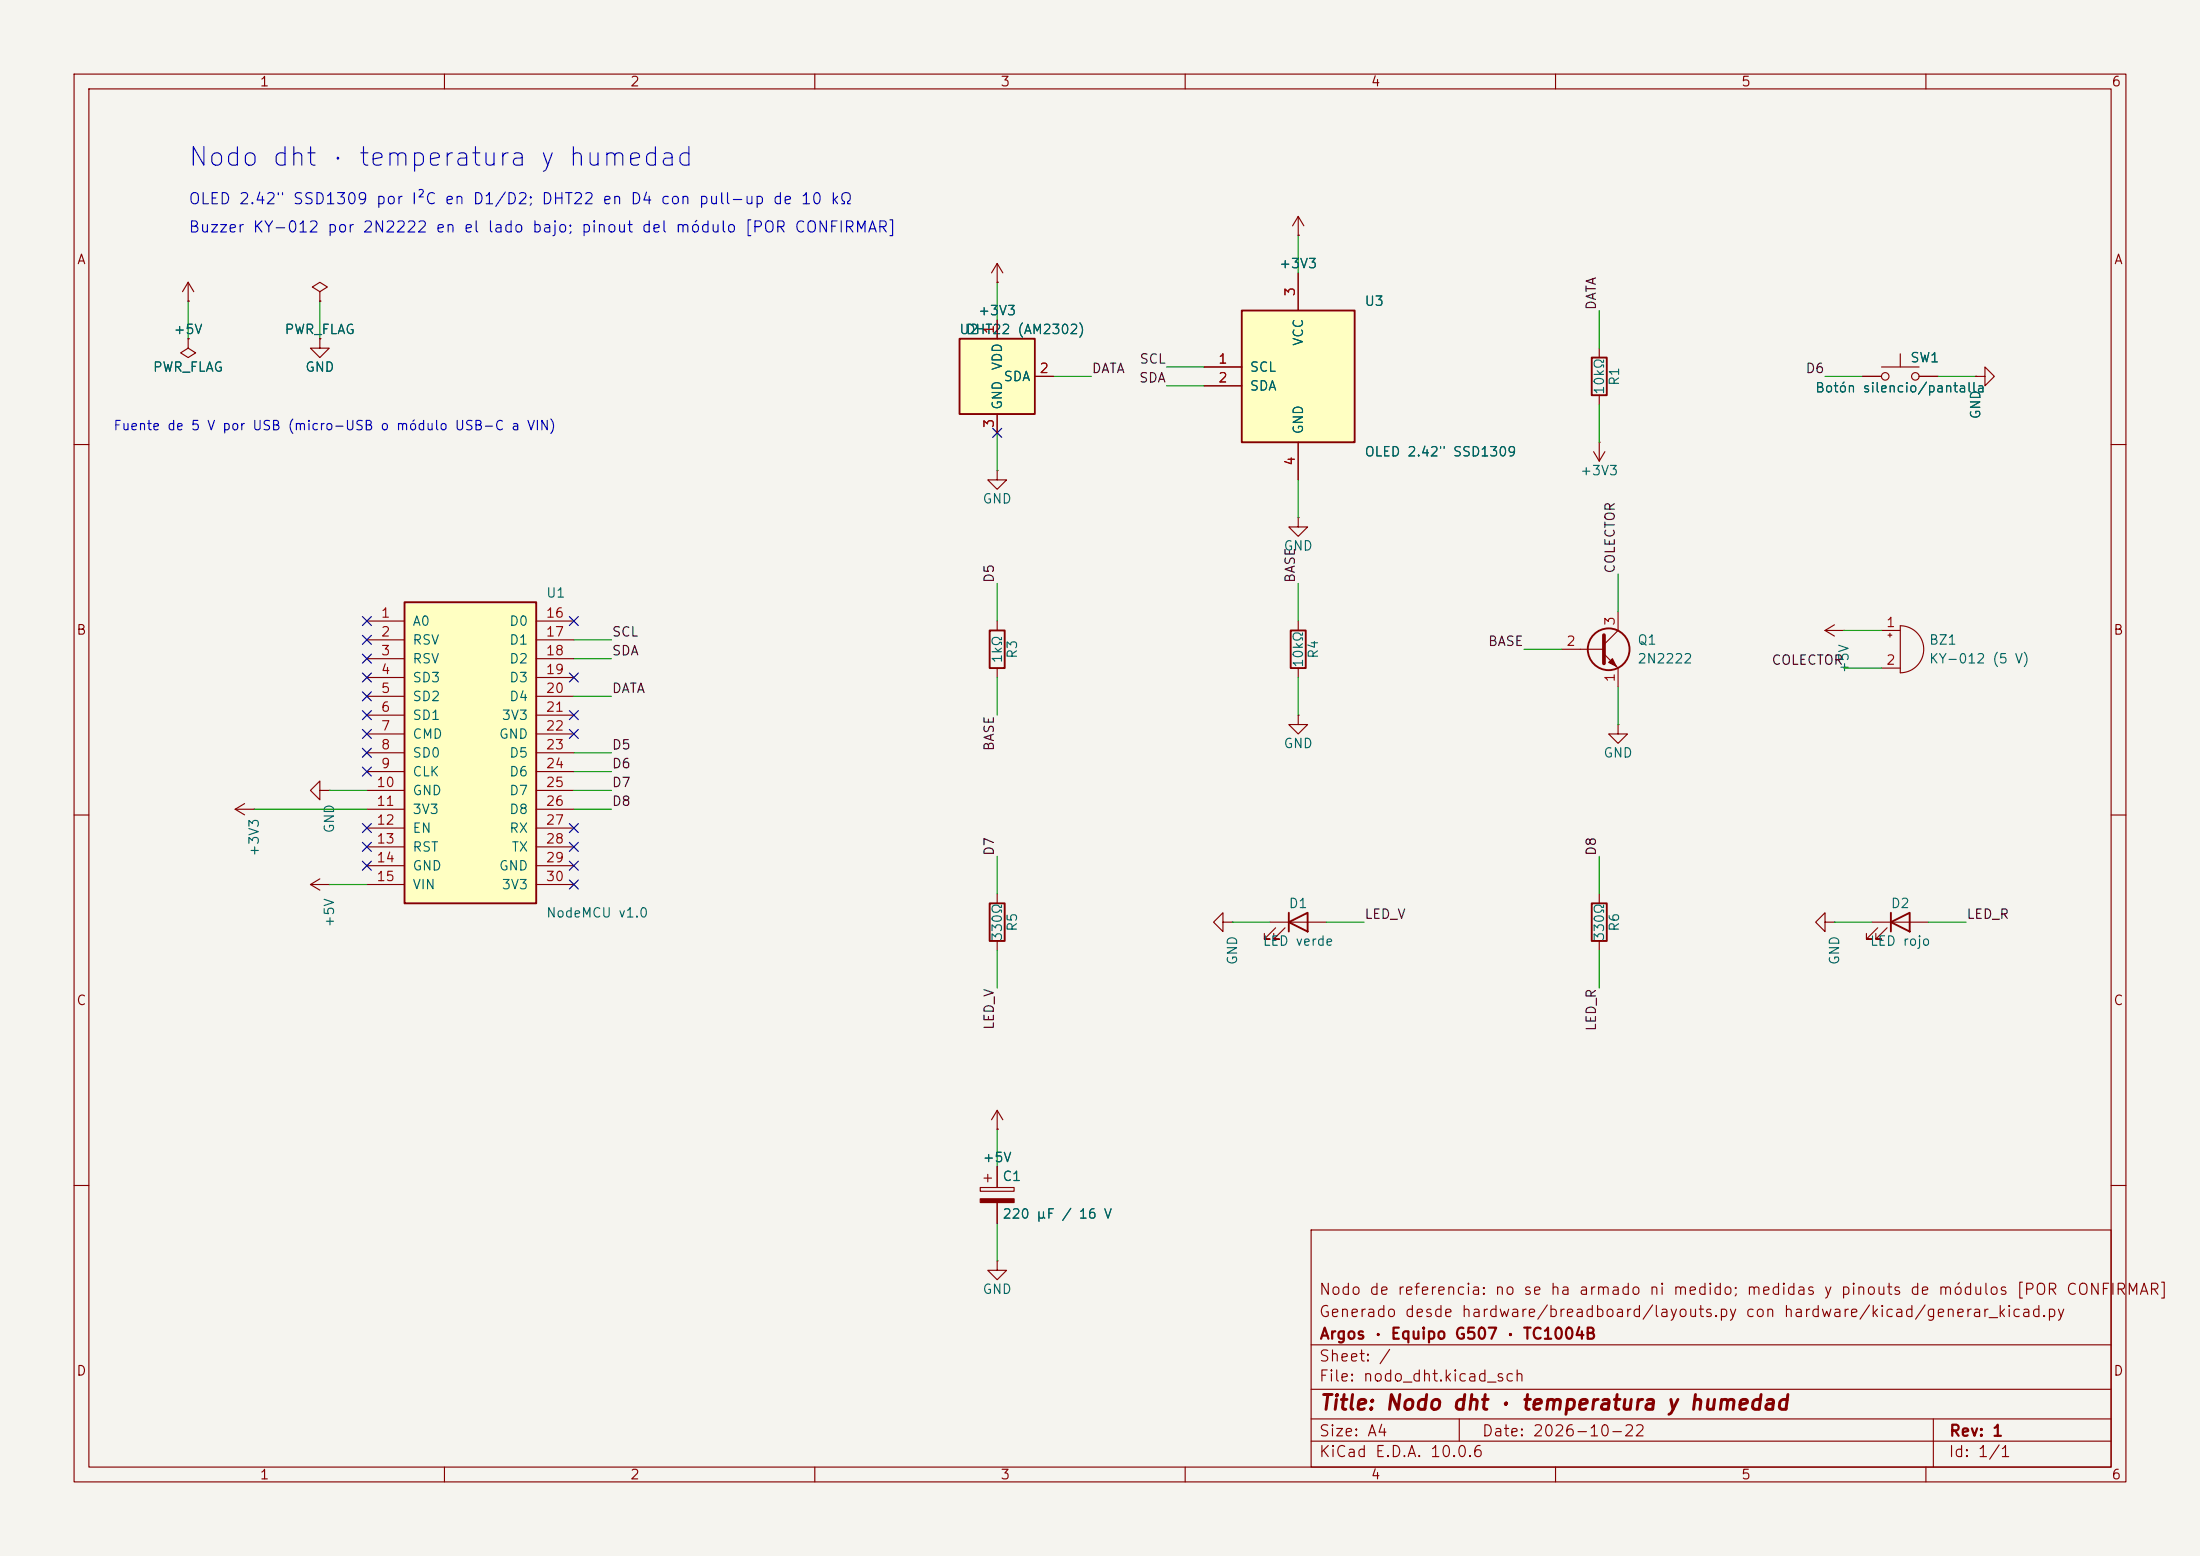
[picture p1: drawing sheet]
<svg xmlns="http://www.w3.org/2000/svg" width="297mm" height="210mm" viewBox="0 0 297 210" stroke-linecap="round" stroke-linejoin="round" font-family="sans-serif">
<path d="M0 0h297v210h-297z" fill="#f5f4ef" stroke="#f5f4ef" stroke-width=".14"/>
<g fill="none" stroke="#840000" stroke-width=".15">
<path d="M10 10h277v190h-277zM12 12h273v186h-273zM60 10v2M110 10v2M160 10v2M210 10v2M260 10v2M215.9 59.7h.1M215.9 47v1.3M215.9 53.3v1.3M215.9 59.7v2.5M251.5 50.8h2.5"/>
<path d="M254 49.5h5.1M256.5 47.8v1.7M259.1 50.8h2.5M266.7 50.8h1.3v-1.3l1.2 1.3-1.2 1.3v-1.3M266.7 50.8h.1M10 60h2M215.1 61l.8 1.2M216.7 61l-.8 1.2M285 60h2M210.8 87.6h5.7M216.5 88.3l1.9 1.9v2.5M218.4 97.8v1.3h1.3l-1.3 1.2-1.2-1.2h1.2"/>
<path d="M218.4 97.8h.1M218.4 82.6v2.5l-1.9 1.9M10 110h2M31.7 109.2l1.3 .8M31.7 109.2h2.6M33 108.5l-1.3 .7M34.3 109.2h.1M285 110h2M134.6 120.7v1.2M134.6 127v1.3M165.1 124.5v-1.3l-1.3 1.3 1.3 1.2v-1.2h1.3M166.4 124.5h.1"/>
<path d="M246.4 124.5v-1.3l-1.3 1.3 1.3 1.2v-1.2h1.2M247.6 124.5h.1M132.8 159h1.1M133.3 158.5v1M134.6 152.4h.1M134.6 149.9v2.5M134.6 157.5v2.8M134.6 149.9l-.7 1.2M134.6 149.9l.8 1.2M10 160h2M132.3 160.3h4.6v.5h-4.6zM134.6 162.3v2.8"/>
<path d="M177 166h108v32h-108zM285 160h2M60 198v2M110 198v2M160 198v2M177 194.5h108M177 191.5h108M177 187.5h108M177 181.5h108M197 191.5v3M210 198v2M260 198v2"/>
<path d="M261 191.5v6.5"/>
<circle cx="254.5" cy="50.8" r=".51"/>
<circle cx="258.6" cy="50.8" r=".51"/>
</g>
<g fill="none" stroke="#840000" stroke-width=".25">
<path d="M214.9 48.3h2v5h-2zM133.6 121.9h2v5.1h-2z"/>
<circle cx="217.2" cy="87.6" r="2.82"/>
</g>
<path d="M216.5 85.7v3.8" fill="none" stroke="#840000" stroke-width=".51"/>
<g fill="#840000" stroke="#840000" stroke-width=".15">
<path d="M217.2 89.4l.5-.5 .5 1z"/>
<path d="M132.3 161.8h4.6v.5h-4.6z"/>
</g>
<path d="M167.6 41.9h15.3v17.8h-15.3z" fill="#ffffc2"/>
<path d="M167.6 41.9h15.3v17.8h-15.3z" fill="none" stroke="#840000" stroke-width=".25"/>
<g fill="none" stroke="#840000" stroke-width=".15">
<path d="M175.3 31.8h.1M175.3 29.2v2.6M175.3 36.8v5.1M175.3 29.2l-.8 1.3M175.3 29.2l.7 1.3M162.6 49.5h5M162.6 52.1h5M175.3 59.7v5.1M134.6 63.5v1.3h1.3l-1.3 1.2-1.3-1.2h1.3M134.6 63.5h.1M41.9 119.4l1.3 .7M41.9 119.4h2.5"/>
<path d="M43.2 106.7v-1.3l-1.3 1.3 1.3 1.3v-1.3h1.2M43.2 118.6l-1.3 .8M44.4 106.7h.1M44.4 119.4h.1"/>
</g>
<path d="M54.6 81.3h17.8v40.6h-17.8z" fill="#ffffc2"/>
<path d="M54.6 81.3h17.8v40.6h-17.8zM133.6 85.1h2v5.1h-2zM174.2 85.1h2.1v5.1h-2.1zM174 124.5l2.5-1.3v2.5zM174 123.2v2.5M214.9 121.9h2v5.1h-2zM255.3 124.5l2.5-1.3v2.5zM255.3 123.2v2.5" fill="none" stroke="#840000" stroke-width=".25"/>
<g fill="none" stroke="#840000" stroke-width=".15">
<path d="M25.4 38.1l-.8 1.3M25.4 38.1l.8 1.3M25.4 38.1v2.5M43.2 39.4l1-.7-1-.6-1 .6 1 .7v1.2M134.6 38.1h.1M134.6 35.6l-.7 1.2M134.6 35.6l.8 1.2M134.6 35.6v2.5M25.4 40.6h.1M25.4 45.7v1.3l1 .6-1 .7-1-.7 1-.6M25.4 45.7h.1M43.2 45.7v1.3h1.2l-1.2 1.3-1.3-1.3h1.3"/>
<path d="M43.2 45.7h.1M43.2 40.6h.1M175.3 69.9v1.2h1.2l-1.2 1.3-1.3-1.3h1.3M175.3 69.9h.1M49.5 83.8h5.1M49.5 86.4h5.1M49.5 88.9h5.1M49.5 91.4h5.1M49.5 94h5.1M49.5 96.5h5.1M49.5 99.1h5.1M72.4 83.8h5.1"/>
<path d="M72.4 86.4h5.1M72.4 88.9h5.1M72.4 91.4h5.1M72.4 94h5.1M72.4 96.5h5.1M72.4 99.1h5.1M134.6 83.8v1.3M134.6 90.2v1.2M175.3 96.5v1.3h1.2l-1.2 1.3-1.3-1.3h1.3M175.3 96.5h.1M175.3 83.8v1.3M175.3 90.2v1.2"/>
<path d="M246.4 85.1l1.2 .8M246.4 85.1h2.5M247.6 84.3l-1.2 .8M248.9 85.1h.1M49.5 101.6h5.1M49.5 104.1h5.1M49.5 106.7h5.1M49.5 109.2h5.1M49.5 111.8h5.1M49.5 114.3h5.1M49.5 116.8h5.1M49.5 119.4h5.1"/>
<path d="M72.4 101.6h5.1M72.4 104.1h5.1M72.4 106.7h5.1M72.4 109.2h5.1M72.4 111.8h5.1M72.4 114.3h5.1M72.4 116.8h5.1M72.4 119.4h5.1M171.4 124.5h7.7M172.2 125.2l-1.5 1.5h.7h-.7v-.7M173.5 125.2l-1.5 1.5h.7h-.7v-.7M215.9 120.7v1.2"/>
<path d="M215.9 127v1.3M252.7 124.5h7.6M253.5 125.2l-1.5 1.5h.7h-.7v-.7M254.8 125.2l-1.6 1.5h.8h-.8v-.7"/>
</g>
<path d="M129.5 45.7h10.2v10.2h-10.2z" fill="#ffffc2"/>
<path d="M129.5 45.7h10.2v10.2h-10.2z" fill="none" stroke="#840000" stroke-width=".25"/>
<g fill="none" stroke="#840000" stroke-width=".15">
<path d="M134.6 38.1h.1M175.3 31.8h.1M175.3 36.8v5.1M25.4 40.6h.1M25.4 45.7h.1M43.2 45.7h.1M43.2 40.6h.1M134.6 43.2v2.5M134.6 55.9v2.5M139.7 50.8h2.5M162.6 49.5h5M162.6 52.1h5"/>
<path d="M175.3 59.7v5.1M251.5 50.8h2.5M259.1 50.8h2.5M266.7 50.8h.1M254 85.1h2.5M254 90.2h2.5M254.9 85.7h.5M255.1 85.5v.5M256.5 84.5a3.2 3.2 0 0 1 3.2 3.1 3.2 3.2 0 0 1-3.2 3.2zM134.6 152.4h.1M134.6 157.5v2.8M134.6 170.2v1.3h1.3l-1.3 1.2-1.3-1.2h1.3"/>
<path d="M134.6 170.2h.1M134.6 162.3v2.8"/>
</g>
<g fill="none" stroke="#009600" stroke-width=".15">
<path d="M134.6 38.1v5.1M175.3 31.8v5M25.4 40.6v5.1M43.2 40.6v5.1M134.6 58.4v5.1M142.2 50.8h5.1M157.5 49.5h5.1M157.5 52.1h5.1M215.9 41.9v5.1M215.9 54.6v5.1M246.4 50.8h5.1M261.6 50.8h5.1"/>
<path d="M134.6 78.7v5.1M175.3 64.8v5.1M175.3 78.7v5.1M218.4 77.5v5.1M77.5 94h5M77.5 88.9h5M77.5 86.4h5M134.6 91.4v5.1M175.3 91.4v5.1M205.7 87.6h5.1M218.4 92.7v5.1M248.9 90.2h5.1"/>
<path d="M248.9 85.1h5.1M34.3 109.2h15.2M44.4 119.4h5.1M44.4 106.7h5.1M77.5 109.2h5M77.5 106.7h5M77.5 104.1h5M77.5 101.6h5M134.6 115.6v5.1M215.9 115.6v5.1M134.6 128.3v5.1M166.4 124.5h5"/>
<path d="M179.1 124.5h5M215.9 128.3v5.1M247.6 124.5h5.1M260.3 124.5h5.1M134.6 152.4v5.1M134.6 165.1v5.1"/>
</g>
<g fill="none" stroke="#000084" stroke-width=".15">
<path d="M134 57.8l1.2 1.2M135.2 57.8l-1.2 1.2M48.9 88.3l1.2 1.2M48.9 90.8l1.2 1.2M48.9 95.9l1.2 1.2M48.9 98.5l1.2 1.2M48.9 93.4l1.2 1.2M48.9 85.8l1.2 1.2M48.9 83.2l1.2 1.2M50.1 88.3l-1.2 1.2M50.1 90.8l-1.2 1.2M50.1 95.9l-1.2 1.2"/>
<path d="M50.1 98.5l-1.2 1.2M50.1 93.4l-1.2 1.2M50.1 85.8l-1.2 1.2M50.1 83.2l-1.2 1.2M76.9 83.2l1.2 1.2M76.9 95.9l1.2 1.2M76.9 90.8l1.2 1.2M76.9 98.5l1.2 1.2M78.1 83.2l-1.2 1.2M78.1 95.9l-1.2 1.2M78.1 90.8l-1.2 1.2M78.1 98.5l-1.2 1.2"/>
<path d="M48.9 103.5l1.2 1.2M48.9 111.2l1.2 1.2M48.9 113.7l1.2 1.2M48.9 116.2l1.2 1.2M48.9 101l1.2 1.2M50.1 103.5l-1.2 1.2M50.1 111.2l-1.2 1.2M50.1 113.7l-1.2 1.2M50.1 116.2l-1.2 1.2M50.1 101l-1.2 1.2M76.9 111.2l1.2 1.2M76.9 113.7l1.2 1.2"/>
<path d="M76.9 116.2l1.2 1.2M76.9 118.8l1.2 1.2M78.1 111.2l-1.2 1.2M78.1 113.7l-1.2 1.2M78.1 116.2l-1.2 1.2M78.1 118.8l-1.2 1.2"/>
</g>
<text font-size="2.5" fill="#0000c2" x="25.3" y="23.1">Nodo dht · temperatura y humedad</text>
<text font-size="2" fill="#840000" x="178" y="190.8">Title: Nodo dht · temperatura y humedad</text>
<g font-size="1.5" fill="#0000c2">
<text x="25.4" y="28">OLED 2.42&quot; SSD1309 por I²C en D1/D2; DHT22 en D4 con pull-up de 10 kΩ</text>
<text x="25.4" y="31.8">Buzzer KY-012 por 2N2222 en el lado bajo; pinout del módulo [POR CONFIRMAR]</text>
</g>
<g font-size="1.5" fill="#840000">
<text x="178" y="178.1">Generado desde hardware/breadboard/layouts.py con hardware/kicad/generar_kicad.py</text>
<text x="178" y="175.1">Nodo de referencia: no se ha armado ni medido; medidas y pinouts de módulos [POR CONFIRMAR]</text>
<text x="178" y="184.1">Sheet: /</text>
<text x="178" y="181.1">Argos · Equipo G507 · TC1004B</text>
<text x="178" y="186.8">File: nodo_dht.kicad_sch</text>
<text x="178" y="197">KiCad E.D.A. 10.0.6</text>
<text x="178" y="194.2">Size: A4</text>
<text x="200" y="194.2">Date: 2026-10-22</text>
<text x="263" y="197">Id: 1/1</text>
<text x="263" y="194.2">Rev: 1</text>
</g>
<g font-size="1.3" fill="#840000">
<text x="35" y="12">1</text>
<text x="85" y="12">2</text>
<text x="135" y="12">3</text>
<text x="185" y="12">4</text>
<text x="235" y="12">5</text>
<text x="285" y="12">6</text>
<text x="10.3" y="36">A</text>
<text x="285.3" y="36">A</text>
<text x="10.2" y="86">B</text>
<text x="285.2" y="86">B</text>
<text x="10.2" y="136">C</text>
<text x="285.2" y="136">C</text>
<text x="10.2" y="186">D</text>
<text x="285.2" y="186">D</text>
<text x="35" y="200">1</text>
<text x="85" y="200">2</text>
<text x="135" y="200">3</text>
<text x="185" y="200">4</text>
<text x="235" y="200">5</text>
<text x="285" y="200">6</text>
</g>
<g font-size="1.3" fill="#006464">
<text x="172.6" y="36.5">+3V3</text>
<text x="184.1" y="41.6">U3</text>
<text x="23.3" y="45.4">+5V</text>
<text x="38.3" y="45.4">PWR_FLAG</text>
<text x="129.4" y="45.4">U2</text>
<text x="130.3" y="45.4">DHT22 (AM2302)</text>
<text x="132" y="42.9">+3V3</text>
<text x="176.2" y="46.8" transform="rotate(-90 176.2 46.8)">VCC</text>
<text x="20.6" y="50.5">PWR_FLAG</text>
<text x="41.1" y="50.5">GND</text>
<text x="135.4" y="51.8">SDA</text>
<text x="135.6" y="50.1" transform="rotate(-90 135.6 50.1)">VDD</text>
<text x="168.6" y="50.5">SCL</text>
<text x="168.6" y="53">SDA</text>
<text x="216.9" y="53.4" transform="rotate(-90 216.9 53.4)">10kΩ</text>
<text x="218.9" y="52.2" transform="rotate(-90 218.9 52.2)">R1</text>
<text x="245" y="53.3">Botón silencio/pantalla</text>
<text x="257.8" y="49.2">SW1</text>
<text x="135.6" y="55.4" transform="rotate(-90 135.6 55.4)">GND</text>
<text x="176.2" y="58.7" transform="rotate(-90 176.2 58.7)">GND</text>
<text x="267.7" y="56.7" transform="rotate(-90 267.7 56.7)">GND</text>
<text x="184.1" y="61.9">OLED 2.42&quot; SSD1309</text>
<text x="213.2" y="64.5">+3V3</text>
<text x="132.6" y="68.3">GND</text>
<text x="173.2" y="74.6">GND</text>
<text x="73.6" y="81">U1</text>
<text x="55.6" y="84.8">A0</text>
<text x="55.6" y="87.3">RSV</text>
<text x="55.6" y="89.9">RSV</text>
<text x="68.7" y="84.8">D0</text>
<text x="68.7" y="87.3">D1</text>
<text x="68.7" y="89.9">D2</text>
<text x="135.6" y="89.6" transform="rotate(-90 135.6 89.6)">1kΩ</text>
<text x="137.6" y="89" transform="rotate(-90 137.6 89)">R3</text>
<text x="178.3" y="89" transform="rotate(-90 178.3 89)">R4</text>
<text x="221" y="87.3">Q1</text>
<text x="221" y="89.9">2N2222</text>
<text x="260.3" y="87.3">BZ1</text>
<text x="260.3" y="89.9">KY-012 (5 V)</text>
<text x="55.6" y="92.4">SD3</text>
<text x="55.6" y="94.9">SD2</text>
<text x="68.7" y="92.4">D3</text>
<text x="68.7" y="94.9">D4</text>
<text x="176.2" y="90.2" transform="rotate(-90 176.2 90.2)">10kΩ</text>
<text x="249.9" y="91" transform="rotate(-90 249.9 91)">+5V</text>
<text x="55.6" y="97.5">SD1</text>
<text x="55.6" y="100">CMD</text>
<text x="67.3" y="100">GND</text>
<text x="67.6" y="97.5">3V3</text>
<text x="173.2" y="101.3">GND</text>
<text x="55.6" y="102.6">SD0</text>
<text x="55.6" y="105.1">CLK</text>
<text x="55.6" y="107.6">GND</text>
<text x="68.7" y="102.6">D5</text>
<text x="68.7" y="105.1">D6</text>
<text x="68.7" y="107.6">D7</text>
<text x="216.4" y="102.6">GND</text>
<text x="45.4" y="112.6" transform="rotate(-90 45.4 112.6)">GND</text>
<text x="55.6" y="110.2">3V3</text>
<text x="55.6" y="112.7">EN</text>
<text x="68.7" y="110.2">D8</text>
<text x="68.7" y="112.7">RX</text>
<text x="35.3" y="115.7" transform="rotate(-90 35.3 115.7)">+3V3</text>
<text x="55.6" y="115.3">RST</text>
<text x="55.6" y="117.8">GND</text>
<text x="67.3" y="117.8">GND</text>
<text x="69" y="115.3">TX</text>
<text x="45.4" y="125.3" transform="rotate(-90 45.4 125.3)">+5V</text>
<text x="55.6" y="120.3">VIN</text>
<text x="67.6" y="120.3">3V3</text>
<text x="73.6" y="124.2">NodeMCU v1.0</text>
<text x="137.6" y="125.8" transform="rotate(-90 137.6 125.8)">R5</text>
<text x="173.9" y="122.9">D1</text>
<text x="218.9" y="125.8" transform="rotate(-90 218.9 125.8)">R6</text>
<text x="255.2" y="122.9">D2</text>
<text x="135.6" y="127.1" transform="rotate(-90 135.6 127.1)">330Ω</text>
<text x="167.3" y="130.3" transform="rotate(-90 167.3 130.3)">GND</text>
<text x="170.4" y="128">LED verde</text>
<text x="216.9" y="127.1" transform="rotate(-90 216.9 127.1)">330Ω</text>
<text x="248.6" y="130.3" transform="rotate(-90 248.6 130.3)">GND</text>
<text x="252.4" y="128">LED rojo</text>
<text x="132.6" y="157.2">+5V</text>
<text x="135.2" y="159.7">C1</text>
<text x="135.2" y="164.8">220 µF / 16 V</text>
<text x="132.6" y="175">GND</text>
</g>
<g font-size="1.3" fill="#a90000">
<text x="175.1" y="40.1" transform="rotate(-90 175.1 40.1)">3</text>
<text x="134.5" y="45.2" transform="rotate(-90 134.5 45.2)">1</text>
<text x="140.2" y="50.7">2</text>
<text x="164.4" y="49.4">1</text>
<text x="164.4" y="51.9">2</text>
<text x="134.5" y="57.9" transform="rotate(-90 134.5 57.9)">3</text>
<text x="175.1" y="63" transform="rotate(-90 175.1 63)">4</text>
<text x="51.3" y="83.7">1</text>
<text x="73.6" y="83.7">16</text>
<text x="51.3" y="86.2">2</text>
<text x="51.3" y="88.8">3</text>
<text x="73.6" y="86.2">17</text>
<text x="73.6" y="88.8">18</text>
<text x="211.4" y="87.5">2</text>
<text x="218.3" y="84.6" transform="rotate(-90 218.3 84.6)">3</text>
<text x="254.5" y="85">1</text>
<text x="51.3" y="91.3">4</text>
<text x="51.3" y="93.8">5</text>
<text x="73.6" y="91.3">19</text>
<text x="73.6" y="93.8">20</text>
<text x="218.3" y="92.2" transform="rotate(-90 218.3 92.2)">1</text>
<text x="254.5" y="90">2</text>
<text x="51.3" y="96.4">6</text>
<text x="51.3" y="98.9">7</text>
<text x="51.3" y="101.5">8</text>
<text x="73.6" y="96.4">21</text>
<text x="73.6" y="98.9">22</text>
<text x="73.6" y="101.5">23</text>
<text x="50.7" y="106.5">10</text>
<text x="51.3" y="104">9</text>
<text x="73.6" y="104">24</text>
<text x="73.6" y="106.5">25</text>
<text x="50.7" y="109.1">11</text>
<text x="50.7" y="111.6">12</text>
<text x="73.6" y="109.1">26</text>
<text x="73.6" y="111.6">27</text>
<text x="50.7" y="114.2">13</text>
<text x="50.7" y="116.7">14</text>
<text x="50.7" y="119.2">15</text>
<text x="73.6" y="114.2">28</text>
<text x="73.6" y="116.7">29</text>
<text x="73.6" y="119.2">30</text>
</g>
<g font-size="1.3" fill="#0f0f0f">
<text x="215.8" y="41.9" transform="rotate(-90 215.8 41.9)">DATA</text>
<text x="147.3" y="50.7">DATA</text>
<text x="153.7" y="51.9">SDA</text>
<text x="153.7" y="49.4">SCL</text>
<text x="243.7" y="50.7">D6</text>
<text x="218.3" y="77.5" transform="rotate(-90 218.3 77.5)">COLECTOR</text>
<text x="134.5" y="78.8" transform="rotate(-90 134.5 78.8)">D5</text>
<text x="175.1" y="78.8" transform="rotate(-90 175.1 78.8)">BASE</text>
<text x="82.5" y="88.8">SDA</text>
<text x="82.5" y="86.2">SCL</text>
<text x="200.8" y="87.5">BASE</text>
<text x="82.5" y="93.9">DATA</text>
<text x="239.1" y="90">COLECTOR</text>
<text x="82.5" y="101.5">D5</text>
<text x="134.5" y="101.5" transform="rotate(-90 134.5 101.5)">BASE</text>
<text x="82.5" y="106.6">D7</text>
<text x="82.5" y="104">D6</text>
<text x="82.5" y="109.1">D8</text>
<text x="134.5" y="115.6" transform="rotate(-90 134.5 115.6)">D7</text>
<text x="215.8" y="115.6" transform="rotate(-90 215.8 115.6)">D8</text>
<text x="184.1" y="124.3">LED_V</text>
<text x="265.4" y="124.3">LED_R</text>
<text x="134.5" y="139.1" transform="rotate(-90 134.5 139.1)">LED_V</text>
<text x="215.8" y="139.3" transform="rotate(-90 215.8 139.3)">LED_R</text>
</g>
<text font-size="1.3" fill="#0000c2" x="15.2" y="58.4">Fuente de 5 V por USB (micro-USB o módulo USB-C a VIN)</text>
</svg>
